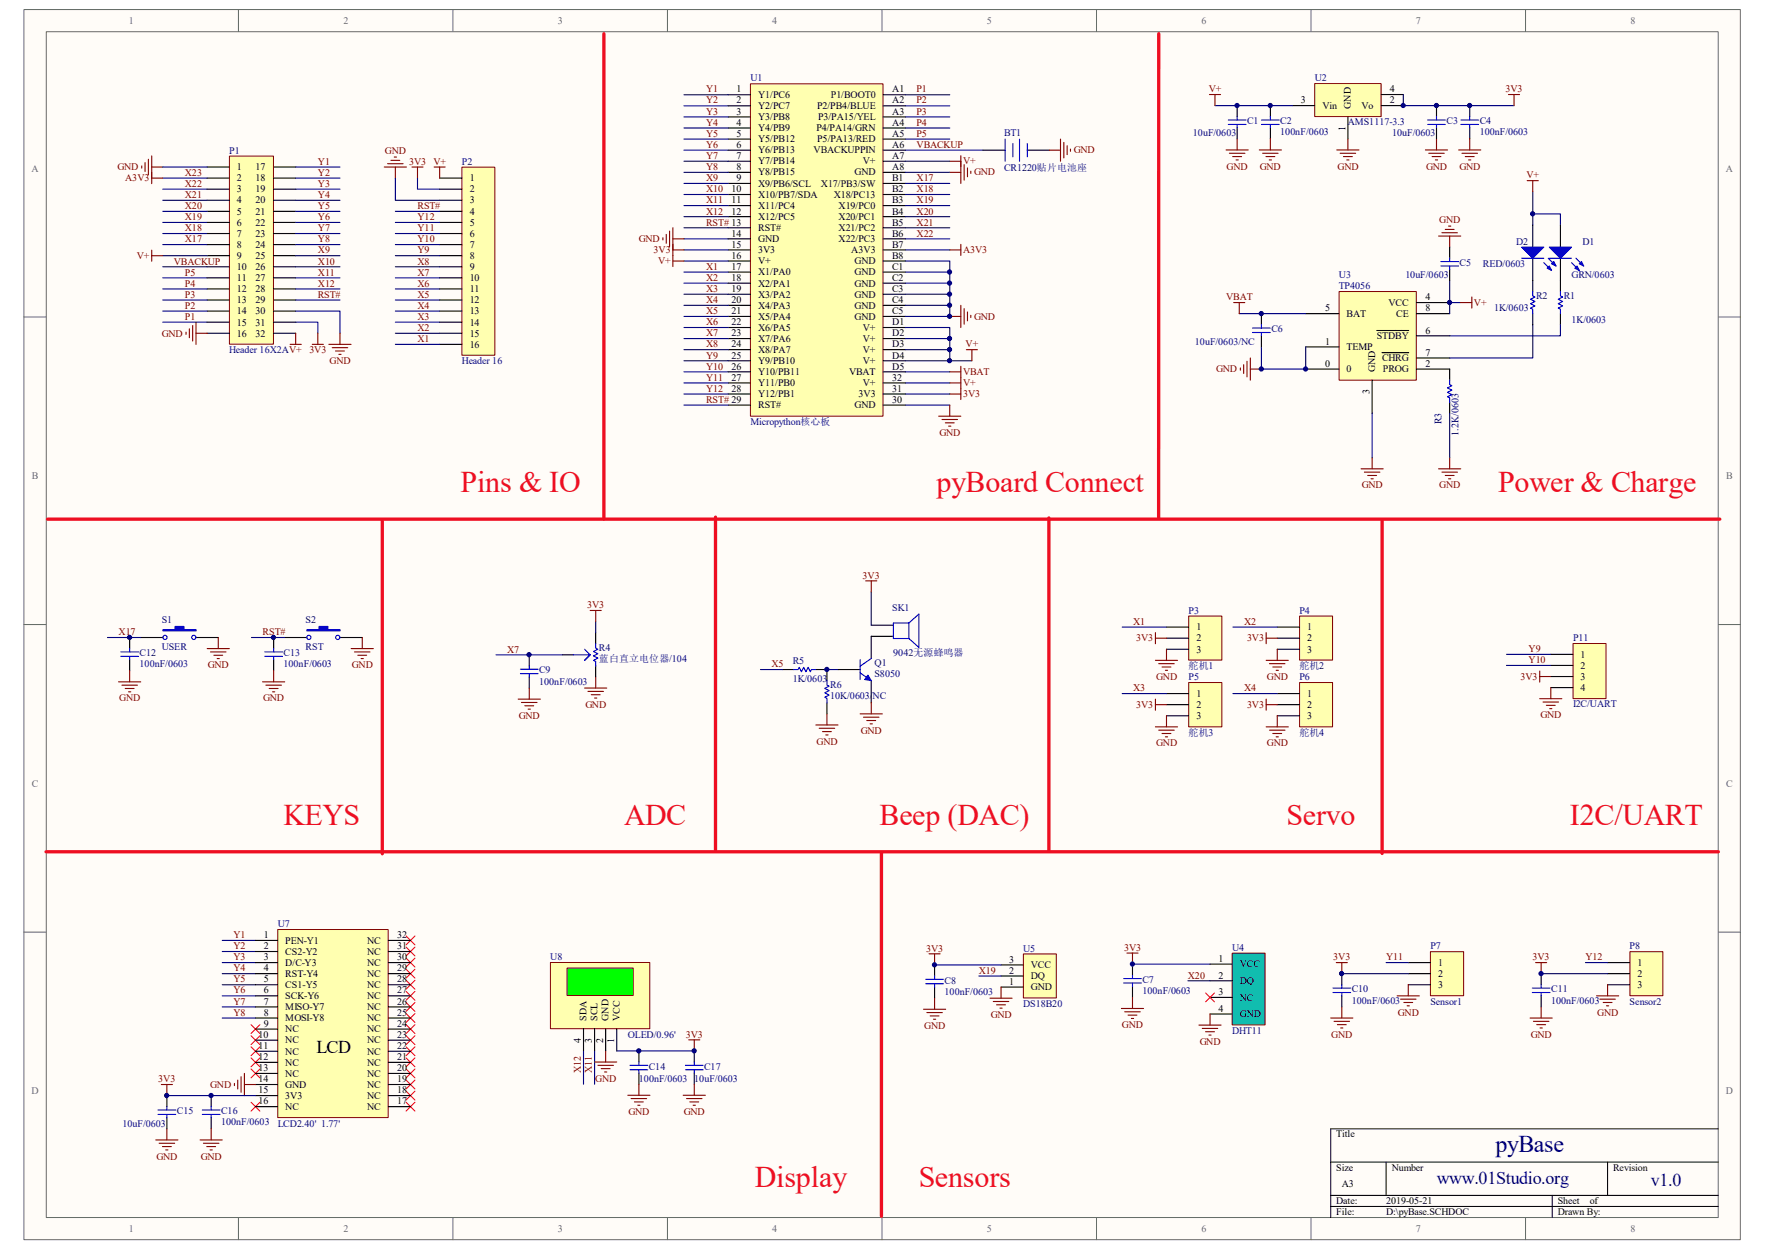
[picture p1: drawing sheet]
<svg xmlns="http://www.w3.org/2000/svg" width="297mm" height="210mm" viewBox="0 0 297 210" stroke-linecap="round" stroke-linejoin="round" font-family="sans-serif">
<path d="M4.1 1.7h288.8v206.7h-288.8z" fill="#fffcf8"/>
<path d="M4 1.6h288.9v206.8h-288.9z" fill="none" stroke="#696969" stroke-width=".17"/>
<path d="M7.8 5.4h281.3v199.3h-281.3z" fill="#fffcf8"/>
<g fill="none" stroke="#696969" stroke-width=".17">
<path d="M7.8 5.3h281.3v199.4h-281.3zM40.1 1.6v3.7M76.2 1.6v3.7M112.3 1.6v3.7M148.4 1.6v3.7M184.5 1.6v3.7M220.6 1.6v3.7M256.7 1.6v3.7M4 53.3h3.7M289.2 53.3h3.7M4 105h3.7M289.2 105h3.7"/>
<path d="M4 156.7h3.7M289.2 156.7h3.7M40.1 204.7v3.7M76.2 204.7v3.7M112.3 204.7v3.7M148.4 204.7v3.7M184.5 204.7v3.7M220.6 204.7v3.7M256.7 204.7v3.7"/>
</g>
<path d="M223.9 195.4h65.3M233.3 195.4v5.6M270.5 195.4v5.6M289.2 189.8h-65.3v14.9M223.9 201h65.3M223.9 202.9h65.3M261.2 201v3.7" fill="none" stroke="#000" stroke-width=".17"/>
<path d="M126.3 14.1h22.3v55.9h-22.3z" fill="#ffffb0"/>
<path d="M126.3 14.1h22.3v55.9h-22.3z" fill="none" stroke="#800000" stroke-width=".17"/>
<g fill="none" stroke="#000" stroke-width=".19">
<path d="M122.5 15.9h3.8M122.5 17.8h3.8M122.5 19.7h3.8M148.6 15.9h3.8M148.6 17.8h3.8M148.6 19.7h3.8M122.5 21.5h3.8M122.5 23.4h3.8M122.5 25.3h3.8M122.5 27.1h3.8M122.5 29h3.8M122.5 30.8h3.8"/>
<path d="M122.5 32.7h3.8M122.5 34.6h3.8M122.5 36.4h3.8M122.5 38.3h3.8M148.6 21.5h3.8M148.6 23.4h3.8M148.6 25.3h3.8M148.6 27.1h3.8M148.6 29h3.8M148.6 30.8h3.8M148.6 32.7h3.8M148.6 34.6h3.8"/>
<path d="M148.6 36.4h3.8M148.6 38.3h3.8M122.5 40.2h3.8M122.5 42h3.8M122.5 43.9h3.8M122.5 45.8h3.8M122.5 47.6h3.8M122.5 49.5h3.8M122.5 51.3h3.8M122.5 53.2h3.8M122.5 55.1h3.8M122.5 56.9h3.8"/>
<path d="M122.5 58.8h3.8M148.6 40.2h3.8M148.6 42h3.8M148.6 43.9h3.8M148.6 45.8h3.8M148.6 47.6h3.8M148.6 49.5h3.8M148.6 51.3h3.8M148.6 53.2h3.8M148.6 55.1h3.8M148.6 56.9h3.8M148.6 58.8h3.8"/>
<path d="M122.5 60.7h3.8M122.5 62.5h3.8M122.5 64.4h3.8M122.5 66.3h3.8M122.5 68.1h3.8M148.6 60.7h3.8M148.6 62.5h3.8M148.6 64.4h3.8M148.6 66.3h3.8M148.6 68.1h3.8"/>
</g>
<path d="M38.7 26.3h7.3v31.6h-7.3z" fill="#ffffb0"/>
<path d="M38.6 26.2h7.4v31.7h-7.4z" fill="none" stroke="#800000" stroke-width=".17"/>
<g fill="none" stroke="#000" stroke-width=".19">
<path d="M34.8 28.1h3.8M34.8 29.9h3.8M34.8 31.8h3.8M34.8 33.7h3.8M34.8 35.5h3.8M34.8 37.4h3.8M34.8 39.3h3.8M46 28.1h3.8M46 29.9h3.8M46 31.8h3.8M46 33.7h3.8M46 35.5h3.8"/>
<path d="M46 37.4h3.8M46 39.3h3.8M34.8 41.1h3.8M34.8 43h3.8M34.8 44.9h3.8M34.8 46.7h3.8M34.8 48.6h3.8M34.8 50.4h3.8M34.8 52.3h3.8M34.8 54.2h3.8M34.8 56h3.8M46 41.1h3.8"/>
<path d="M46 43h3.8M46 44.9h3.8M46 46.7h3.8M46 48.6h3.8M46 50.4h3.8M46 52.3h3.8M46 54.2h3.8M46 56h3.8"/>
</g>
<path d="M77.8 28.2h5.5v31.5h-5.5z" fill="#ffffb0"/>
<path d="M77.7 28.1h5.6v31.6h-5.6z" fill="none" stroke="#800000" stroke-width=".17"/>
<g fill="none" stroke="#000" stroke-width=".19">
<path d="M74 29.9h3.7M74 31.8h3.7M74 33.7h3.7M74 35.5h3.7M74 37.4h3.7M74 39.3h3.7M74 41.1h3.7M74 43h3.7M74 44.9h3.7M74 46.7h3.7M74 48.6h3.7M74 50.4h3.7"/>
<path d="M74 52.3h3.7M74 54.2h3.7M74 56h3.7M74 57.9h3.7M262.6 47.1v1.9M262.6 52.7v1.9M243.9 62.1v1.8M243.9 67.6v1.9"/>
</g>
<g fill="none" stroke="#000080" stroke-width=".19">
<path d="M115.1 15.9h7.4M115.1 17.8h7.4M115.1 19.7h7.4M152.4 15.9h7.4M152.4 17.8h7.4M152.4 19.7h7.4M27.4 39.3h7.4M27.4 37.4h7.4M27.4 35.5h7.4M27.4 28.1h7.4M27.4 29.9h7.4M27.4 31.8h7.4"/>
<path d="M27.4 33.7h7.4M49.8 39.3h7.4M49.8 37.4h7.4M49.8 35.5h7.4M49.8 28.1h7.4M49.8 29.9h7.4M49.8 31.8h7.4M49.8 33.7h7.4M66.5 29.9v3.8h7.5M66.5 39.3h7.5M66.5 37.4h7.5M66.5 35.5h7.5"/>
<path d="M70.3 29.9v1.9h3.7M115.1 21.5h7.4M115.1 23.4h7.4M115.1 25.3h7.4M115.1 27.1h7.4M115.1 29h7.4M115.1 30.8h7.4M115.1 32.7h7.4M115.1 34.6h7.4M115.1 36.4h7.4M115.1 38.3h7.4M152.4 21.5h7.4"/>
<path d="M152.4 23.4h7.4M152.4 27.1h7.4M152.4 29h7.4M152.4 30.8h7.4M152.4 32.7h7.4M152.4 34.6h7.4M152.4 36.4h7.4M152.4 38.3h7.4M27.4 54.2h7.4M27.4 52.3h7.4M27.4 50.4h7.4M27.4 48.6h7.4"/>
<path d="M27.4 46.7h7.4M27.4 43h7.4M27.4 41.1h7.4M27.4 44.9h7.4M49.8 52.3h7.4v3.7M49.8 54.2h3.7v1.8M49.8 50.4h7.4M49.8 48.6h7.4M49.8 46.7h7.4M49.8 43h7.4M49.8 41.1h7.4M49.8 44.9h7.4"/>
<path d="M66.5 57.9h7.5M66.5 56h7.5M66.5 54.2h7.5M66.5 52.3h7.5M66.5 50.4h7.5M66.5 48.6h7.5M66.5 46.7h7.5M66.5 43h7.5M66.5 41.1h7.5M66.5 44.9h7.5M115.1 40.2h7.4M115.1 42h7.4"/>
<path d="M115.1 43.9h7.4M115.1 45.8h7.4M115.1 47.6h7.4M115.1 49.5h7.4M115.1 51.3h7.4M115.1 53.2h7.4M115.1 55.1h7.4M115.1 56.9h7.4M115.1 58.8h7.4M152.4 43.9h7.4v9.3h-7.4M152.4 55.1h7.4v5.6h-7.4M152.4 40.2h7.4"/>
<path d="M152.4 42h7.4M152.4 45.8h7.4M152.4 47.6h7.4M152.4 49.5h7.4M152.4 51.3h7.4M152.4 56.9h7.4M152.4 58.8h7.4M115.1 60.7h7.4M115.1 62.5h7.4M115.1 64.4h7.4M115.1 66.3h7.4M115.1 68.1h7.4"/>
<path d="M152.4 62.5h7.4M152.4 64.4h7.4M152.4 66.3h7.4M152.4 68.1h7.4M159.8 60.7h3.7"/>
</g>
<g fill="none" stroke="#800000" stroke-width=".19">
<path d="M23.9 27.9v.4M24.4 27.3v1.5M25 26.8v2.6M25.5 28.1h1.9M25.5 26.2v4.7M25.5 29.9h1.9M64.7 28.1h3.7M65.2 27.5h2.6M65.8 27h1.5M66.3 26.4h.4M66.5 28.1v1.8M69.3 28.1h1.9"/>
<path d="M70.3 28.1v1.8M73.1 28.1h1.8M74 28.1v1.8M111.6 40v.3M112.1 39.4v1.5M112.7 38.9v2.6M113.2 38.3v6.5M159.8 27.1h1.9M159.8 29h1.9M161.7 26.2v4.6M162.2 27.7v2.6M162.8 28.2v1.5"/>
<path d="M163.4 28.8v.4M25.5 42.1v1.8M25.5 43h1.9M31.3 55.9v.3M31.9 55.3v1.5M32.4 54.7v2.6M33 54.2v3.7M33 56h1.8M48.8 57.9h1.9M49.8 56v1.9M52.6 57.9h1.8M53.5 56v1.9"/>
<path d="M55.3 57.9h3.8M55.9 58.5h2.6M56.5 59h1.5M57 59.6h.4M57.2 56v1.9M113.2 40.2h1.9M113.2 42h1.9M113.2 43.9h1.9M159.8 42h1.9M159.8 53.2h1.9M161.7 41.1v1.9M161.7 51.3v3.8"/>
<path d="M162.2 51.9v2.6M162.6 58.8h1.9M162.8 52.5v1.5M163.4 53v.4M163.5 58.8v1.9M158 70h3.7M158.5 70.5h2.6M159.1 71.1h1.5M159.6 71.7h.4M159.8 62.5h1.9M159.8 64.4h1.9M159.8 66.3h1.9"/>
<path d="M159.8 68.1v1.9M161.7 61.6v5.6"/>
</g>
<path d="M262.6 49v.8l.4 .1-.8 .4 .8 .4-.8 .4 .8 .3-.8 .4 .4 .2v.7M243.9 63.9v.8l.4 .2-.7 .3 .7 .4-.7 .4 .7 .3-.7 .4 .3 .2v.7" fill="none" stroke="#00f" stroke-width=".19"/>
<path d="M225.4 49.1h12.9v14.8h-12.9z" fill="#ffffb0"/>
<path d="M225.3 49h13v14.9h-13z" fill="none" stroke="#800000" stroke-width=".17"/>
<g fill="none" stroke="#000" stroke-width=".19">
<path d="M219.7 52.7h5.6M219.7 58.3h5.6M231.7 55.6h5.4M232.6 59.3h4.5M238.4 50.9h5.5M238.4 52.7h5.5M238.4 56.5h5.5M257.9 47.1v1.9M257.9 52.7v1.9M219.7 62.1h5.6M230.9 63.9v5.6M238.4 60.2h5.5"/>
<path d="M238.4 62.1h5.5"/>
</g>
<path d="M257.9 36h4.7v1.8M257.9 32.2v5.6M208.5 52.7h11.2M212.3 58.3v3.8h7.4v-3.8M243.9 47.1v5.6M243.9 50.9h1.9M257.9 54.6v5.6h-14M262.6 54.6v1.9h-18.7M230.9 69.5v7.5M243.9 69.5v7.5" fill="none" stroke="#000080" stroke-width=".19"/>
<path d="M257.9 49v.8l.4 .1-.7 .4 .7 .4-.7 .4 .7 .3-.7 .4 .3 .2v.7" fill="none" stroke="#00f" stroke-width=".19"/>
<path d="M8 87.3h281.4" fill="none" stroke="#ee0e22" stroke-width=".56"/>
<path d="M172.3 160.4h5.5v7.4h-5.5z" fill="#ffffb0"/>
<path d="M172.2 160.4h5.6v7.4h-5.6z" fill="none" stroke="#800000" stroke-width=".17"/>
<path d="M168.5 166h3.7M168.5 164.1h3.7M168.5 162.3h3.7" fill="none" stroke="#000" stroke-width=".19"/>
<path d="M207.4 160.3h5.5v12h-5.5z" fill="#00bfbf"/>
<path d="M207.3 160.3h5.6v12h-5.6z" fill="none" stroke="#800000" stroke-width=".17"/>
<path d="M94.7 110.1h1.8M100.2 106.4v1.8M100.2 112v1.8M146.6 105.1h3.7M146.6 107h3.7M203.6 162.1h3.7M203.6 164.9h3.7M203.6 167.7h3.7M203.6 170.5h3.7" fill="none" stroke="#000" stroke-width=".19"/>
<path d="M98.4 109.2l.9 .9-.9 .9 .9-.9h-2.8M100.2 108.2v.8l.4 .2-.7 .3 .7 .4-.7 .4 .7 .4-.7 .3 .3 .2v.8M152.9 104.8l1.7-1.5v5.6l-1.7-1.5M152.9 104.8v2.6M152.9 104.8h-2.6v2.6h2.6" fill="none" stroke="#00f" stroke-width=".19"/>
<path d="M200.1 103.6h5.5v7.4h-5.5z" fill="#ffffb0"/>
<path d="M200 103.6h5.6v7.4h-5.6z" fill="none" stroke="#800000" stroke-width=".17"/>
<path d="M196.3 105.4h3.7M196.3 107.3h3.7M196.3 109.2h3.7" fill="none" stroke="#000" stroke-width=".19"/>
<path d="M200.1 114.8h5.5v7.4h-5.5z" fill="#ffffb0"/>
<path d="M200 114.8h5.6v7.4h-5.6z" fill="none" stroke="#800000" stroke-width=".17"/>
<path d="M196.3 116.6h3.7M196.3 118.5h3.7M196.3 120.4h3.7" fill="none" stroke="#000" stroke-width=".19"/>
<path d="M218.7 103.6h5.5v7.4h-5.5z" fill="#ffffb0"/>
<path d="M218.7 103.6h5.5v7.4h-5.5z" fill="none" stroke="#800000" stroke-width=".17"/>
<path d="M214.9 105.4h3.8M214.9 107.3h3.8M214.9 109.2h3.8" fill="none" stroke="#000" stroke-width=".19"/>
<path d="M218.7 114.8h5.5v7.4h-5.5z" fill="#ffffb0"/>
<path d="M218.7 114.8h5.5v7.4h-5.5z" fill="none" stroke="#800000" stroke-width=".17"/>
<path d="M214.9 116.6h3.8M214.9 118.5h3.8M214.9 120.4h3.8" fill="none" stroke="#000" stroke-width=".19"/>
<path d="M264.8 108.2h5.5v9.3h-5.5z" fill="#ffffb0"/>
<path d="M264.7 108.2h5.6v9.3h-5.6z" fill="none" stroke="#800000" stroke-width=".17"/>
<path d="M23.7 107.2h3.7M33 107.2h3.7M261 110h3.7M261 111.9h3.7M261 113.8h3.7M261 115.6h3.7" fill="none" stroke="#000" stroke-width=".19"/>
<path d="M27.4 105.9h2.1v-.6h1.5v.6h2v.2h-5.6z" fill-rule="evenodd" fill="#00f" stroke="#00f" stroke-width=".19"/>
<g fill="none" stroke="#00f" stroke-width=".19">
<circle cx="27.8" cy="107.2" r=".35"/>
<circle cx="32.6" cy="107.2" r=".35"/>
</g>
<path d="M240.7 160.1h5.6v7.3h-5.6z" fill="#ffffb0"/>
<path d="M240.7 160h5.6v7.4h-5.6z" fill="none" stroke="#800000" stroke-width=".17"/>
<path d="M165.4 25.3h3.7M172.9 25.3h3.7M237 161.9h3.7M237 163.7h3.7M237 165.6h3.7" fill="none" stroke="#000" stroke-width=".19"/>
<path d="M169.1 23.4v3.7M170.4 24.1v2.3M171.6 23.4v3.7M172.9 24.1v2.3" fill="none" stroke="#00f" stroke-width=".19"/>
<path d="M92.7 161.9h16.6v11.1h-16.6z" fill="#ffffb0"/>
<path d="M92.6 161.8h16.7v11.2h-16.7z" fill="none" stroke="#800000" stroke-width=".17"/>
<path d="M98.2 173v3.7M100.1 173v3.7M101.9 173v3.7M103.8 173v3.7" fill="none" stroke="#000" stroke-width=".19"/>
<path d="M95.5 162.8h11.1v4.6h-11.1z" fill="#0f0"/>
<path d="M95.4 162.8h11.2v4.6h-11.2z" fill="none" stroke="#800000" stroke-width=".17"/>
<path d="M47.9 107.2h3.7M57.2 107.2h3.8M131.7 112.6h1.9M137.3 112.6h1.9v1.8M139.2 118.2v1.8M141 112.6h3.7M146.6 107v3.7M146.6 114.4v3.8" fill="none" stroke="#000" stroke-width=".19"/>
<path d="M51.6 105.9h2.1v-.6h1.5v.6h2v.2h-5.6z" fill-rule="evenodd" fill="#00f" stroke="#00f" stroke-width=".19"/>
<g fill="none" stroke="#00f" stroke-width=".19">
<path d="M133.6 112.6h.7l.2-.4 .4 .8 .3-.8 .4 .8 .4-.8 .4 .8 .1-.4h.8M139.2 114.4v.8l.3 .2-.7 .3 .7 .4-.7 .4 .7 .4-.7 .3 .4 .2v.8M144.7 113.1l1.9 1.3M144.7 110.9v3.4M146.6 110.7l-1.9 1.3"/>
<circle cx="52" cy="107.2" r=".35"/>
<circle cx="56.8" cy="107.2" r=".35"/>
</g>
<path d="M146 113.5l.6 .9-1.1-.1z" fill="#00f" stroke="#00f" stroke-width=".17"/>
<path d="M146.6 99.5v5.6M139.2 112.6h1.8" fill="none" stroke="#000080" stroke-width=".19"/>
<path d="M146.6 118.2v1.8M137.3 121.9h3.7M137.9 122.5h2.6M138.4 123h1.5M139 123.6h.3M139.2 120v1.9M144.7 120h3.8M145.3 120.6h2.6M145.9 121.2h1.5M146.4 121.7h.4" fill="none" stroke="#800000" stroke-width=".19"/>
<path d="M274.3 160.1h5.5v7.3h-5.5z" fill="#ffffb0"/>
<path d="M274.3 160h5.5v7.4h-5.5z" fill="none" stroke="#800000" stroke-width=".17"/>
<path d="M270.5 161.9h3.8M270.5 163.7h3.8M270.5 165.6h3.8" fill="none" stroke="#000" stroke-width=".19"/>
<g fill="none" stroke="#000080" stroke-width=".19">
<path d="M18.1 107.2h5.6M42.3 107.2h5.6M83.5 110.1h11.2M100.2 104.5v1.9M37.4 158.1h5.6M37.4 160h5.6M37.4 161.9h5.6M37.4 163.7h5.6M37.4 165.6h5.6M37.4 167.4h5.6M37.4 169.3h5.6M37.4 171.2h5.6"/>
<path d="M98.2 176.7v5.6M100.1 176.7v5.6"/>
</g>
<g fill="none" stroke="#f00" stroke-width=".17">
<path d="M68.3 157.4l1.5 1.5M68.3 159.3l1.5 1.4M69.8 159.3l-1.5 1.4M69.8 157.4l-1.5 1.5M42.2 172.3l1.5 1.5M42.2 174.2l1.5 1.4M42.2 176l1.5 1.5M42.2 177.9l1.5 1.5M42.2 179.7l1.5 1.5M43.7 172.3l-1.5 1.5M43.7 174.2l-1.5 1.4M43.7 176l-1.5 1.5"/>
<path d="M43.7 177.9l-1.5 1.5M43.7 179.7l-1.5 1.5M68.3 172.3l1.5 1.5M68.3 174.2l1.5 1.4M68.3 176l1.5 1.5M68.3 177.9l1.5 1.5M68.3 179.7l1.5 1.5M68.3 161.1l1.5 1.5M68.3 163l1.5 1.5M68.3 164.8l1.5 1.5M68.3 166.7l1.5 1.5M68.3 168.6l1.5 1.5"/>
<path d="M68.3 170.4l1.5 1.5M69.8 172.3l-1.5 1.5M69.8 174.2l-1.5 1.4M69.8 176l-1.5 1.5M69.8 177.9l-1.5 1.5M69.8 179.7l-1.5 1.5M69.8 161.1l-1.5 1.5M69.8 163l-1.5 1.5M69.8 164.8l-1.5 1.5M69.8 166.7l-1.5 1.5M69.8 168.6l-1.5 1.5M69.8 170.4l-1.5 1.5"/>
<path d="M42.2 185.3l1.5 1.5M43.7 185.3l-1.5 1.5M68.3 181.6l1.5 1.5M68.3 183.5l1.5 1.5M68.3 185.3l1.5 1.5M69.8 181.6l-1.5 1.5M69.8 183.5l-1.5 1.5M69.8 185.3l-1.5 1.5"/>
</g>
<g fill="none" stroke="#800000" stroke-width=".19">
<path d="M34.9 109.1h3.7M35.4 109.6h2.6M36 110.2h1.5M36.5 110.7h.4M36.7 107.2v1.9M59.1 109.1h3.7M59.7 109.6h2.6M60.2 110.2h1.5M60.8 110.7h.3M61 107.2v1.9M98.4 115.7h3.7M98.9 116.3h2.6"/>
<path d="M99.3 102.7h1.9M99.5 116.8h1.5M100.1 117.4h.3M100.2 102.7v1.8M100.2 113.8v1.9"/>
</g>
<path d="M46.8 156.3h18.5v31.6h-18.5z" fill="#ffffb0"/>
<path d="M46.7 156.3h18.6v31.6h-18.6z" fill="none" stroke="#800000" stroke-width=".17"/>
<g fill="none" stroke="#000" stroke-width=".19">
<path d="M43 158.1h3.7M43 160h3.7M65.4 158.1h3.7M65.4 160h3.7M43 161.9h3.7M43 163.7h3.7M43 165.6h3.7M43 167.4h3.7M43 169.3h3.7M43 171.2h3.7M43 173h3.7M43 174.9h3.7"/>
<path d="M43 176.8h3.7M43 178.6h3.7M65.4 161.9h3.7M65.4 163.7h3.7M65.4 165.6h3.7M65.4 167.4h3.7M65.4 169.3h3.7M65.4 171.2h3.7M65.4 173h3.7M65.4 174.9h3.7M65.4 176.8h3.7M65.4 178.6h3.7"/>
<path d="M43 180.5h3.7M43 182.4h3.7M43 184.2h3.7M43 186.1h3.7M65.4 180.5h3.7M65.4 182.4h3.7M65.4 184.2h3.7M65.4 186.1h3.7"/>
</g>
<g fill="none" stroke="#800000" stroke-width=".19">
<path d="M176.6 25.3h1.9M178.5 23.4v3.7M179 23.9v2.7M179.6 24.5v1.5M180.1 25.1v.3M242.1 39.7h3.7M242.6 39.1h2.7M243.2 38.6h1.5M243.8 38h.3M243.9 39.7v1.9M257 30.4h1.9M257.9 30.4v1.8"/>
<path d="M207.6 50.9h1.9M208.5 50.9v1.8M245.8 50.9h1.9M247.7 49.9v1.9M208.7 61.9v.3M209.3 61.3v1.5M209.8 60.8v2.6M210.4 60.2v3.7M210.4 62.1h1.9M229 78.8h3.8M229.6 79.4h2.6M230.2 79.9h1.4"/>
<path d="M230.9 77v1.8M242.1 78.8h3.7M242.6 79.4h2.7M243.2 79.9h1.5M243.9 77v1.8M145.7 97.7h1.8M146.6 97.7v1.8M230.7 80.5h.4M243.8 80.5h.3M194.4 106.4v1.8M194.4 117.6v1.8M194.4 107.3h1.9"/>
<path d="M194.4 118.5h1.9M194.4 111h3.8M195 111.6h2.6M195.5 112.2h1.5M196.1 112.7h.4M196.3 109.2v1.8M213.1 107.3h1.8M213.1 106.4v1.8M213.1 117.6v1.8M213.1 118.5h1.8M213.1 111h3.7M213.6 111.6h2.6"/>
<path d="M214.2 112.2h1.5M214.7 112.7h.4M214.9 109.2v1.8M259.1 117.5h3.7M259.1 112.8v1.9M259.1 113.8h1.9M259.7 118h2.6M260.2 118.6h1.5M260.8 119.2h.3M261 115.6v1.9M194.4 122.2h3.8M195 122.8h2.6"/>
<path d="M195.5 123.3h1.5M196.1 123.9h.4M196.3 120.4v1.8M213.1 122.2h3.7M213.6 122.8h2.6M214.2 123.3h1.5M214.7 123.9h.4M214.9 120.4v1.8M100.1 178.6h3.7M100.6 179.1h2.6M101.2 179.7h1.5M101.9 176.7v1.9"/>
<path d="M115.9 174.8h1.9M116.8 174.8v1.9M156.3 160.4h1.9M157.3 160.4v1.9M166.6 167.8h3.7M167.1 168.4h2.7M167.7 169h1.5M168.3 169.5h.3M168.5 166v1.8M189.6 160.3h1.9M190.6 160.3v1.8M201.8 172.4h3.7"/>
<path d="M202.3 172.9h2.6M202.9 173.5h1.5M203.4 174h.4M203.6 170.5v1.9M224.9 161.9h1.8M225.8 161.9v1.8M235.1 167.4h3.7M235.7 168h2.6M236.2 168.6h1.5M236.8 169.1h.4M237 165.6v1.8M258.4 161.9h1.9"/>
<path d="M259.3 161.9v1.8M268.7 167.4h3.7M269.2 168h2.6M269.8 168.6h1.5M270.3 169.1h.4M270.5 165.6v1.8M27.1 182.4h1.9M28.1 182.4v1.8M39.4 182.2v.3M40 181.6v1.5M40.6 181.1v2.6M41.1 182.4h1.9"/>
<path d="M41.1 180.5v3.7M101.7 180.3h.4"/>
</g>
<path d="M152.4 25.3h13M128 112.6h3.7M188.8 105.4h7.5M188.8 116.6h7.5M207.5 105.4h7.4M207.5 116.6h7.4M253.5 111.9h7.5M253.5 110h7.5M164.7 164.1h3.8M199.9 164.9h3.7M233.3 161.9h3.7M266.8 161.9h3.7" fill="none" stroke="#000080" stroke-width=".19"/>
<path d="M202.9 167l1.5 1.5M204.4 167l-1.5 1.5" fill="none" stroke="#f00" stroke-width=".17"/>
<path d="M7.7 143.2h281.5" fill="none" stroke="#ee0e22" stroke-width=".56"/>
<path d="M221.3 14.1h11.1v5.5h-11.1z" fill="#ffffb0"/>
<path d="M221.2 14.1h11.2v5.5h-11.2z" fill="none" stroke="#800000" stroke-width=".17"/>
<g fill="none" stroke="#000" stroke-width=".19">
<path d="M208.2 17.8v1.8M213.8 17.8v1.8M217.5 17.8h3.7M226.8 19.6v3.7M232.4 17.8h3.7M232.4 15.9h3.7M241.7 17.8v1.8M247.3 17.8v1.8M208.2 21.5v1.8M213.8 21.5v1.8M241.7 21.5v1.8M247.3 21.5v1.8"/>
<path d="M257.9 37.8v3.8M262.6 37.8v3.8M212.3 52.7v1.9M212.3 56.5v1.8M243.9 41.6v1.8M243.9 45.3v1.8M257.9 43.4v3.7M262.6 43.4v3.7M21.8 107.2v1.9M21.8 110.9v1.9M46 107.2v1.9M46 110.9v1.9"/>
<path d="M89.1 110.1v1.9M89.1 113.8v1.9M107.5 176.7v1.9M116.8 176.7v1.9M157.3 162.3v1.8M157.3 166v1.8M190.6 162.1v1.9M190.6 165.8v1.9M225.8 163.7v1.9M225.8 167.4v1.9M259.3 163.7v1.9M259.3 167.4v1.9"/>
<path d="M28.1 184.2v1.9M28.1 187.9v1.9M35.5 184.2v1.9M35.5 187.9v1.9M107.5 180.4v1.9M116.8 180.4v1.9"/>
</g>
<g fill="none" stroke="#800000" stroke-width=".19">
<path d="M203.5 15.9h1.9M204.5 15.9v1.9M253.8 15.9h1.9M254.8 15.9v1.9M206.3 25.2h3.7M206.9 25.8h2.6M207.4 26.3h1.5M208 26.9h.4M208.2 23.3v1.9M211.9 25.2h3.7M212.5 25.8h2.6M213 26.3h1.5"/>
<path d="M213.6 26.9h.4M213.8 23.3v1.9M225 25.2h3.7M225.5 25.8h2.6M226.1 26.3h1.5M226.6 26.9h.4M226.8 23.3v1.9M239.9 25.2h3.7M240.4 25.8h2.6M241 26.3h1.5M241.5 26.9h.4M241.7 23.3v1.9"/>
<path d="M245.5 25.2h3.7M246 25.8h2.6M246.6 26.3h1.5M247.1 26.9h.4M247.3 23.3v1.9M20 114.7h3.7M20.5 115.2h2.6M21.1 115.8h1.5M21.6 116.3h.4M21.8 112.8v1.9M44.2 114.7h3.7M44.7 115.2h2.7"/>
<path d="M45.3 115.8h1.5M45.9 116.3h.3M46 112.8v1.9M87.2 117.6h3.7M87.8 118.1h2.6M88.3 118.7h1.5M88.9 119.2h.3M89.1 115.7v1.9M155.4 169.7h3.7M156 170.3h2.6M156.5 170.8h1.5M157.1 171.4h.4"/>
<path d="M157.3 167.8v1.9M188.7 169.6h3.7M189.3 170.1h2.6M189.8 170.7h1.5M190.4 171.3h.4M190.6 167.7v1.9M223.9 171.2h3.8M224.5 171.7h2.6M225.1 172.3h1.4M225.6 172.9h.4M225.8 169.3v1.9M257.5 171.2h3.7"/>
<path d="M258 171.7h2.6M258.6 172.3h1.5M259.2 172.9h.3M259.3 169.3v1.9M26.2 191.7h3.7M26.8 192.2h2.6M27.3 192.8h1.5M27.9 193.4h.4M28.1 189.8v1.9M33.7 191.7h3.7M34.2 192.2h2.6M34.8 192.8h1.5"/>
<path d="M35.4 193.4h.3M35.5 189.8v1.9M105.6 184.2h3.8M106.2 184.7h2.6M106.8 185.3h1.5M107.3 185.8h.4M107.5 182.3v1.9M115 184.2h3.7M115.5 184.7h2.6M116.1 185.3h1.5M116.6 185.8h.4M116.8 182.3v1.9"/>
</g>
<g fill="none" stroke="#00f" stroke-width=".19">
<path d="M208.2 19.6v.6M213.8 19.6v.6M241.7 19.6v.6M247.3 19.6v.6M206.7 20.9h3M206.7 20.2h3M208.2 20.9v.6M212.3 20.9h3M212.3 20.2h3M213.8 20.9v.6M240.2 20.9h3M240.2 20.2h3"/>
<path d="M241.7 20.9v.6M245.8 20.9h3M245.8 20.2h3M247.3 20.9v.6M210.8 55.9h3M210.8 55.2h3M212.3 54.6v.6M212.3 55.9v.6M242.5 44.7h2.9M242.5 44h2.9M243.9 43.4v.6M243.9 44.7v.6"/>
<path d="M256.1 43.4h3.7M259.8 44.2l1.3 1.3M260.5 43.4l1.3 1.3M260.7 43.4h3.7M264.4 44.2l1.4 1.3M265.2 43.4l1.3 1.3M20.3 109.6h3M20.3 110.4h3M21.8 109.1v.5M21.8 110.4v.5M44.6 109.6h2.9M44.6 110.4h2.9"/>
<path d="M46 109.1v.5M46 110.4v.5M87.6 112.5h3M87.6 113.3h3M89.1 112v.5M89.1 113.3v.5M106 179.1h3M106 179.9h3M107.5 178.6v.5M107.5 179.9v.5M115.3 179.1h3M115.3 179.9h3"/>
<path d="M116.8 178.6v.5M116.8 179.9v.5M155.8 164.7h3M155.8 165.4h3M157.3 164.1v.6M157.3 165.4v.6M189.1 164.5h3M189.1 165.3h3M190.6 164v.5M190.6 165.3v.5M224.3 166.1h3M224.3 166.9h3"/>
<path d="M225.8 165.6v.5M225.8 166.9v.5M257.9 166.1h2.9M257.9 166.9h2.9M259.3 165.6v.5M259.3 166.9v.5M26.6 186.6h3M26.6 187.4h3M28.1 186.1v.5M28.1 187.4v.5M34 186.6h3M34 187.4h3"/>
<path d="M35.5 186.1v.5M35.5 187.4v.5"/>
</g>
<path d="M204.5 17.8h13M236.1 15.9v1.9h18.7M103.8 176.7h13M157.3 162.3h11.2M190.6 162.1h13M225.8 163.7h11.2M259.3 163.7h11.2M28.1 184.2h14.9" fill="none" stroke="#000080" stroke-width=".19"/>
<g fill="#00f" stroke="#00f" stroke-width=".19">
<path d="M260.7 41.6h3.7l-1.8 1.8z"/>
<path d="M265 45.1l.4-.4 .4 .8z"/>
<path d="M265.8 44.4l.3-.4 .4 .7z"/>
<path d="M256.1 41.6h3.7l-1.9 1.8z"/>
<path d="M260.7 44.7l.4 .8-.8-.4z"/>
<path d="M261.5 44l.3 .7-.7-.3z"/>
</g>
<path d="M101.6 5.7v81.6M195 5.7v81.3M64.3 87.6v56M120.4 87v55.9M176.5 87.1v56M232.6 87.6v55.9M148.3 143.5v61" fill="none" stroke="#ee0e22" stroke-width=".56"/>
<g fill="#000080" stroke="#000080" stroke-width=".17">
<circle cx="21.8" cy="107.2" r=".35"/>
<circle cx="28" cy="184.2" r=".35"/>
<circle cx="35.5" cy="184.2" r=".35"/>
<circle cx="46" cy="107.2" r=".35"/>
<circle cx="89" cy="110.1" r=".35"/>
<circle cx="107.5" cy="176.7" r=".35"/>
<circle cx="116.8" cy="176.7" r=".35"/>
<circle cx="139.1" cy="112.6" r=".35"/>
<circle cx="157.2" cy="162.2" r=".35"/>
<circle cx="159.8" cy="60.6" r=".35"/>
<circle cx="159.8" cy="58.8" r=".35"/>
<circle cx="159.8" cy="56.9" r=".35"/>
<circle cx="159.8" cy="53.2" r=".35"/>
<circle cx="159.8" cy="51.3" r=".35"/>
<circle cx="159.8" cy="49.5" r=".35"/>
<circle cx="159.8" cy="47.6" r=".35"/>
<circle cx="159.8" cy="45.7" r=".35"/>
<circle cx="190.6" cy="162.1" r=".35"/>
<circle cx="208.2" cy="17.7" r=".35"/>
<circle cx="212.2" cy="62" r=".35"/>
<circle cx="212.2" cy="52.7" r=".35"/>
<circle cx="213.8" cy="17.7" r=".35"/>
<circle cx="219.7" cy="62" r=".35"/>
<circle cx="225.8" cy="163.7" r=".35"/>
<circle cx="236.1" cy="17.7" r=".35"/>
<circle cx="241.7" cy="17.7" r=".35"/>
<circle cx="243.9" cy="50.9" r=".35"/>
<circle cx="247.3" cy="17.7" r=".35"/>
<circle cx="257.9" cy="35.9" r=".35"/>
<circle cx="259.3" cy="163.7" r=".35"/>
</g>
<g font-size="5" fill="#ee0e22">
<text x="77.5" y="82.8">Pins &amp; IO</text>
<text x="157.6" y="82.8">pyBoard Connect</text>
<text x="252.1" y="82.8">Power &amp; Charge</text>
<text x="47.7" y="138.8">KEYS</text>
<text x="105" y="138.8">ADC</text>
<text x="148" y="138.8">Beep (DAC)</text>
<text x="216.5" y="138.8">Servo</text>
<text x="264.2" y="138.8">I2C/UART</text>
<text x="127" y="199.6">Display</text>
<text x="154.6" y="199.6">Sensors</text>
</g>
<text font-size="4" fill="#000080" x="251.7" y="193.8">pyBase</text>
<text font-size="3" x="53.3" y="177">LCD</text>
<g font-size="3" fill="#000080">
<text x="241.8" y="199.1">www.01Studio.org</text>
<text x="277.8" y="199.4">v1.0</text>
</g>
<g font-size="1.7" fill="#696969">
<text x="21.7" y="4">1</text>
<text x="57.8" y="4">2</text>
<text x="93.9" y="4">3</text>
<text x="130" y="4">4</text>
<text x="166.1" y="4">5</text>
<text x="202.2" y="4">6</text>
<text x="238.3" y="4">7</text>
<text x="274.4" y="4">8</text>
<text x="5.3" y="28.9">A</text>
<text x="290.4" y="28.9">A</text>
<text x="5.3" y="80.6">B</text>
<text x="290.5" y="80.6">B</text>
<text x="5.3" y="132.3">C</text>
<text x="290.5" y="132.3">C</text>
<text x="5.3" y="184">D</text>
<text x="290.4" y="184">D</text>
<text x="21.7" y="207.1">1</text>
<text x="57.8" y="207.1">2</text>
<text x="93.9" y="207.1">3</text>
<text x="130" y="207.1">4</text>
<text x="166.1" y="207.1">5</text>
<text x="202.2" y="207.1">6</text>
<text x="238.3" y="207.1">7</text>
<text x="274.4" y="207.1">8</text>
</g>
<g font-size="1.7" fill="#800000">
<text x="118.8" y="15.5">Y1</text>
<text x="118.8" y="17.4">Y2</text>
<text x="154.2" y="15.5">P1</text>
<text x="154.2" y="17.4">P2</text>
<text x="203.4" y="15.5">V+</text>
<text x="253.3" y="15.5">3V3</text>
<text x="118.8" y="19.3">Y3</text>
<text x="118.8" y="21.1">Y4</text>
<text x="118.8" y="23">Y5</text>
<text x="154.2" y="19.3">P3</text>
<text x="154.2" y="21.1">P4</text>
<text x="154.2" y="23">P5</text>
<text x="19.8" y="28.6">GND</text>
<text x="31.1" y="29.5">X23</text>
<text x="53.5" y="27.7">Y1</text>
<text x="53.5" y="29.5">Y2</text>
<text x="64.8" y="25.8">GND</text>
<text x="68.8" y="27.7">3V3</text>
<text x="72.9" y="27.7">V+</text>
<text x="118.8" y="24.8">Y6</text>
<text x="118.8" y="26.7">Y7</text>
<text x="118.8" y="28.6">Y8</text>
<text x="154.2" y="24.8">VBACKUP</text>
<text x="162.1" y="27.6">V+</text>
<text x="163.9" y="29.5">GND</text>
<text x="180.7" y="25.8">GND</text>
<text x="206.4" y="28.5">GND</text>
<text x="212" y="28.5">GND</text>
<text x="225.1" y="28.5">GND</text>
<text x="240" y="28.5">GND</text>
<text x="245.6" y="28.5">GND</text>
<text x="256.9" y="30">V+</text>
<text x="21.1" y="30.5">A3V3</text>
<text x="31.1" y="35.1">X20</text>
<text x="31.1" y="33.3">X21</text>
<text x="31.1" y="31.4">X22</text>
<text x="53.5" y="31.4">Y3</text>
<text x="53.5" y="33.3">Y4</text>
<text x="53.5" y="35.1">Y5</text>
<text x="70.3" y="35.1">RST#</text>
<text x="118.8" y="30.4">X9</text>
<text x="118.8" y="32.3">X10</text>
<text x="118.8" y="34.2">X11</text>
<text x="154.2" y="30.4">X17</text>
<text x="154.2" y="32.3">X18</text>
<text x="154.2" y="34.2">X19</text>
<text x="31.1" y="40.7">X17</text>
<text x="31.1" y="38.9">X18</text>
<text x="31.1" y="37">X19</text>
<text x="53.5" y="37">Y6</text>
<text x="53.5" y="38.9">Y7</text>
<text x="53.5" y="40.7">Y8</text>
<text x="70.3" y="40.7">Y10</text>
<text x="70.3" y="38.9">Y11</text>
<text x="70.3" y="37">Y12</text>
<text x="107.5" y="40.7">GND</text>
<text x="118.8" y="36.1">X12</text>
<text x="118.8" y="37.9">RST# 13</text>
<text x="154.2" y="36.1">X20</text>
<text x="154.2" y="37.9">X21</text>
<text x="154.2" y="39.8">X22</text>
<text x="242.2" y="37.5">GND</text>
<text x="23" y="43.6">V+</text>
<text x="29.3" y="44.5">VBACKUP</text>
<text x="31.1" y="46.4">P5</text>
<text x="53.5" y="42.6">X9</text>
<text x="53.5" y="44.5">X10</text>
<text x="53.5" y="46.4">X11</text>
<text x="70.3" y="42.6">Y9</text>
<text x="70.3" y="46.4">X7</text>
<text x="70.3" y="44.5">X8</text>
<text x="110" y="42.6">3V3</text>
<text x="110.7" y="44.4">V+</text>
<text x="118.8" y="45.4">X1</text>
<text x="118.8" y="47.2">X2</text>
<text x="162.1" y="42.6">A3V3</text>
<text x="31.1" y="53.8">P1</text>
<text x="31.1" y="51.9">P2</text>
<text x="31.1" y="50.1">P3</text>
<text x="31.1" y="48.2">P4</text>
<text x="53.5" y="48.2">X12</text>
<text x="53.5" y="50.1">RST#</text>
<text x="70.3" y="53.8">X3</text>
<text x="70.3" y="51.9">X4</text>
<text x="70.3" y="50.1">X5</text>
<text x="70.3" y="48.2">X6</text>
<text x="118.8" y="49.1">X3</text>
<text x="118.8" y="51">X4</text>
<text x="118.8" y="52.8">X5</text>
<text x="163.9" y="53.8">GND</text>
<text x="206.3" y="50.5">VBAT</text>
<text x="248" y="51.4">V+</text>
<text x="27.2" y="56.6">GND</text>
<text x="52.1" y="59.4">3V3</text>
<text x="70.3" y="57.5">X1</text>
<text x="70.3" y="55.7">X2</text>
<text x="118.8" y="54.7">X6</text>
<text x="118.8" y="56.6">X7</text>
<text x="118.8" y="58.4">X8</text>
<text x="162.5" y="58.4">V+</text>
<text x="55.5" y="61.2">GND</text>
<text x="118.8" y="60.3">Y9</text>
<text x="118.8" y="62.1">Y10</text>
<text x="118.8" y="64">Y11</text>
<text x="118.8" y="65.9">Y12</text>
<text x="162.1" y="63.1">VBAT</text>
<text x="162.1" y="64.9">V+</text>
<text x="204.6" y="62.6">GND</text>
<text x="118.8" y="67.7">RST# 29</text>
<text x="162.1" y="66.8">3V3</text>
<text x="158.1" y="73.3">GND</text>
<text x="229.2" y="82.1">GND</text>
<text x="242.2" y="82.1">GND</text>
<text x="145.2" y="97.3">3V3</text>
<text x="19.9" y="106.8">X17</text>
<text x="44.2" y="106.8">RST#</text>
<text x="98.8" y="102.3">3V3</text>
<text x="190.7" y="105.1">X1</text>
<text x="191.2" y="107.9">3V3</text>
<text x="209.3" y="105.1">X2</text>
<text x="209.8" y="107.9">3V3</text>
<text x="35" y="112.4">GND</text>
<text x="59.2" y="112.4">GND</text>
<text x="85.3" y="109.7">X7</text>
<text x="129.8" y="112.2">X5</text>
<text x="257.2" y="109.6">Y9</text>
<text x="257.2" y="111.5">Y10</text>
<text x="20.1" y="117.9">GND</text>
<text x="44.3" y="117.9">GND</text>
<text x="98.5" y="119">GND</text>
<text x="190.7" y="116.2">X3</text>
<text x="191.2" y="119">3V3</text>
<text x="194.6" y="114.3">GND</text>
<text x="209.3" y="116.2">X4</text>
<text x="209.8" y="119">3V3</text>
<text x="213.2" y="114.3">GND</text>
<text x="255.9" y="114.3">3V3</text>
<text x="87.3" y="120.9">GND</text>
<text x="137.4" y="125.2">GND</text>
<text x="144.9" y="123.4">GND</text>
<text x="194.6" y="125.5">GND</text>
<text x="213.2" y="125.5">GND</text>
<text x="259.2" y="120.8">GND</text>
<text x="39.3" y="157.7">Y1</text>
<text x="39.3" y="159.6">Y2</text>
<text x="39.3" y="161.5">Y3</text>
<text x="155.8" y="160">3V3</text>
<text x="189.1" y="159.9">3V3</text>
<text x="224.4" y="161.5">3V3</text>
<text x="233.3" y="161.5">Y11</text>
<text x="257.9" y="161.5">3V3</text>
<text x="266.8" y="161.5">Y12</text>
<text x="39.3" y="163.3">Y4</text>
<text x="39.3" y="165.2">Y5</text>
<text x="39.3" y="167">Y6</text>
<text x="164.7" y="163.7">X19</text>
<text x="199.9" y="164.5">X20</text>
<text x="39.3" y="168.9">Y7</text>
<text x="39.3" y="170.8">Y8</text>
<text x="155.5" y="173">GND</text>
<text x="166.7" y="171.2">GND</text>
<text x="188.8" y="172.9">GND</text>
<text x="235.2" y="170.8">GND</text>
<text x="268.8" y="170.8">GND</text>
<text x="115.4" y="174.5">3V3</text>
<text x="201.9" y="175.7">GND</text>
<text x="224" y="174.5">GND</text>
<text x="257.6" y="174.5">GND</text>
<text x="26.6" y="182">3V3</text>
<text x="35.4" y="182.9">GND</text>
<text x="97.7" y="180.4" transform="rotate(-90 97.7 180.4)">X12</text>
<text x="99.6" y="180.4" transform="rotate(-90 99.6 180.4)">X11</text>
<text x="100.2" y="181.9">GND</text>
<text x="105.7" y="187.5">GND</text>
<text x="115.1" y="187.5">GND</text>
<text x="26.3" y="195">GND</text>
<text x="33.8" y="195">GND</text>
</g>
<g font-size="1.7">
<text x="124" y="15.5">1</text>
<text x="124" y="17.4">2</text>
<text x="127.6" y="16.5">Y1/PC6</text>
<text x="139.8" y="16.5">P1/BOOT0</text>
<text x="150.1" y="15.5">A1</text>
<text x="150.1" y="17.4">A2</text>
<text x="218.9" y="17.4">3</text>
<text x="233.9" y="17.4">2</text>
<text x="233.9" y="15.5">4</text>
<text x="124" y="19.3">3</text>
<text x="124" y="21.1">4</text>
<text x="124" y="23">5</text>
<text x="127.6" y="18.3">Y2/PC7</text>
<text x="127.6" y="20.2">Y3/PB8</text>
<text x="127.6" y="22.1">Y4/PB9</text>
<text x="127.6" y="23.9">Y5/PB12</text>
<text x="137.4" y="22.1">P4/PA14/GRN</text>
<text x="137.5" y="18.3">P2/PB4/BLUE</text>
<text x="137.5" y="23.9">P5/PA13/RED</text>
<text x="137.7" y="20.2">P3/PA15/YEL</text>
<text x="150.1" y="19.3">A3</text>
<text x="150.1" y="21.1">A4</text>
<text x="150.1" y="23">A5</text>
<text x="222.5" y="18.3">Vin</text>
<text x="226.4" y="22" transform="rotate(-90 226.4 22)">1</text>
<text x="227.3" y="18.3" transform="rotate(-90 227.3 18.3)">GND</text>
<text x="229.1" y="18.3">Vo</text>
<text x="39.9" y="28.6">1</text>
<text x="43" y="28.6">17</text>
<text x="124" y="24.8">6</text>
<text x="124" y="26.7">7</text>
<text x="124" y="28.6">8</text>
<text x="127.6" y="25.8">Y6/PB13</text>
<text x="127.6" y="27.6">Y7/PB14</text>
<text x="127.6" y="29.5">Y8/PB15</text>
<text x="136.9" y="25.8">VBACKUPPIN</text>
<text x="143.8" y="29.5">GND</text>
<text x="145.2" y="27.6">V+</text>
<text x="150.1" y="24.8">A6</text>
<text x="150.1" y="26.7">A7</text>
<text x="150.1" y="28.6">A8</text>
<text x="39.9" y="30.5">2</text>
<text x="39.9" y="32.3">3</text>
<text x="39.9" y="34.2">4</text>
<text x="43" y="30.5">18</text>
<text x="43" y="32.3">19</text>
<text x="43" y="34.2">20</text>
<text x="79" y="30.5">1</text>
<text x="79" y="32.3">2</text>
<text x="79" y="34.2">3</text>
<text x="123.1" y="32.3">10</text>
<text x="123.1" y="34.2">11</text>
<text x="124" y="30.4">9</text>
<text x="127.6" y="31.4">X9/PB6/SCL</text>
<text x="127.6" y="33.2">X10/PB7/SDA</text>
<text x="127.6" y="35.1">X11/PC4</text>
<text x="138.1" y="31.4">X17/PB3/SW</text>
<text x="140.3" y="33.2">X18/PC13</text>
<text x="141.1" y="35.1">X19/PC0</text>
<text x="150.1" y="30.4">B1</text>
<text x="150.1" y="32.3">B2</text>
<text x="150.1" y="34.2">B3</text>
<text x="39.9" y="36.1">5</text>
<text x="39.9" y="37.9">6</text>
<text x="39.9" y="39.8">7</text>
<text x="39.9" y="41.7">8</text>
<text x="43" y="36.1">21</text>
<text x="43" y="37.9">22</text>
<text x="43" y="39.8">23</text>
<text x="43" y="41.7">24</text>
<text x="79" y="36.1">4</text>
<text x="79" y="37.9">5</text>
<text x="79" y="39.8">6</text>
<text x="79" y="41.7">7</text>
<text x="123.1" y="36.1">12</text>
<text x="123.1" y="39.8">14</text>
<text x="123.1" y="41.7">15</text>
<text x="127.6" y="37">X12/PC5</text>
<text x="127.6" y="38.9">RST#</text>
<text x="127.6" y="40.7">GND</text>
<text x="141.1" y="37">X20/PC1</text>
<text x="141.1" y="38.9">X21/PC2</text>
<text x="141.1" y="40.7">X22/PC3</text>
<text x="150.1" y="36.1">B4</text>
<text x="150.1" y="37.9">B5</text>
<text x="150.1" y="39.8">B6</text>
<text x="150.1" y="41.7">B7</text>
<text x="39.9" y="43.6">9</text>
<text x="39.9" y="45.4">10</text>
<text x="39.9" y="47.3">11</text>
<text x="43" y="43.6">25</text>
<text x="43" y="45.4">26</text>
<text x="43" y="47.3">27</text>
<text x="79" y="43.6">8</text>
<text x="79" y="45.4">9</text>
<text x="79" y="47.3">10</text>
<text x="123.1" y="43.5">16</text>
<text x="123.1" y="45.4">17</text>
<text x="123.1" y="47.2">18</text>
<text x="127.6" y="42.6">3V3</text>
<text x="127.6" y="44.4">V+</text>
<text x="127.6" y="46.3">X1/PA0</text>
<text x="143.3" y="42.6">A3V3</text>
<text x="143.8" y="44.4">GND</text>
<text x="143.8" y="46.3">GND</text>
<text x="150.1" y="43.5">B8</text>
<text x="150.1" y="45.4">C1</text>
<text x="150.1" y="47.2">C2</text>
<text x="39.9" y="49.1">12</text>
<text x="39.9" y="51">13</text>
<text x="39.9" y="52.9">14</text>
<text x="43" y="49.1">28</text>
<text x="43" y="51">29</text>
<text x="43" y="52.9">30</text>
<text x="79" y="49.1">11</text>
<text x="79" y="51">12</text>
<text x="79" y="52.9">13</text>
<text x="123.1" y="49.1">19</text>
<text x="123.1" y="51">20</text>
<text x="123.1" y="52.8">21</text>
<text x="127.6" y="48.2">X2/PA1</text>
<text x="127.6" y="50">X3/PA2</text>
<text x="127.6" y="51.9">X4/PA3</text>
<text x="127.6" y="53.8">X5/PA4</text>
<text x="143.8" y="48.2">GND</text>
<text x="143.8" y="50">GND</text>
<text x="143.8" y="51.9">GND</text>
<text x="143.8" y="53.8">GND</text>
<text x="150.1" y="49.1">C3</text>
<text x="150.1" y="51">C4</text>
<text x="150.1" y="52.8">C5</text>
<text x="223" y="52.4">5</text>
<text x="226.6" y="53.3">BAT</text>
<text x="233.7" y="51.4">VCC</text>
<text x="234.9" y="53.3">CE</text>
<text x="239.9" y="50.5">4</text>
<text x="239.9" y="52.4">8</text>
<text x="39.9" y="54.7">15</text>
<text x="39.9" y="56.6">16</text>
<text x="43" y="54.7">31</text>
<text x="43" y="56.6">32</text>
<text x="79" y="54.7">14</text>
<text x="79" y="56.6">15</text>
<text x="79" y="58.5">16</text>
<text x="123.1" y="54.7">22</text>
<text x="123.1" y="56.6">23</text>
<text x="123.1" y="58.4">24</text>
<text x="127.6" y="55.6">X6/PA5</text>
<text x="127.6" y="57.5">X7/PA6</text>
<text x="127.6" y="59.4">X8/PA7</text>
<text x="145.2" y="55.6">V+</text>
<text x="145.2" y="57.5">V+</text>
<text x="145.2" y="59.4">V+</text>
<text x="150.1" y="54.7">D1</text>
<text x="150.1" y="56.6">D2</text>
<text x="150.1" y="58.4">D3</text>
<text x="223" y="58">1</text>
<text x="226.6" y="58.9">TEMP</text>
<text x="231.7" y="57">STDBY</text>
<text x="239.9" y="56.1">6</text>
<text x="239.9" y="59.8">7</text>
<text x="123.1" y="60.3">25</text>
<text x="123.1" y="62.1">26</text>
<text x="123.1" y="64">27</text>
<text x="123.1" y="65.9">28</text>
<text x="127.6" y="61.2">Y9/PB10</text>
<text x="127.6" y="63.1">Y10/PB11</text>
<text x="127.6" y="64.9">Y11/PB0</text>
<text x="142.9" y="63.1">VBAT</text>
<text x="145.2" y="64.9">V+</text>
<text x="145.2" y="61.2">V+</text>
<text x="150.1" y="65.9">31</text>
<text x="150.1" y="64">32</text>
<text x="150.1" y="60.3">D4</text>
<text x="150.1" y="62.1">D5</text>
<text x="223" y="61.7">0</text>
<text x="226.6" y="62.6">0</text>
<text x="231.4" y="62.6" transform="rotate(-90 231.4 62.6)">GND</text>
<text x="232.6" y="60.7">CHRG</text>
<text x="232.7" y="62.6">PROG</text>
<text x="239.9" y="61.7">2</text>
<text x="127.6" y="66.8">Y12/PB1</text>
<text x="127.6" y="68.7">RST#</text>
<text x="143.8" y="68.7">GND</text>
<text x="144.5" y="66.8">3V3</text>
<text x="150.1" y="67.7">30</text>
<text x="230.5" y="66.3" transform="rotate(-90 230.5 66.3)">3</text>
<text x="201.3" y="106">1</text>
<text x="201.3" y="107.9">2</text>
<text x="220" y="106">1</text>
<text x="220" y="107.9">2</text>
<text x="201.3" y="109.7">3</text>
<text x="220" y="109.7">3</text>
<text x="266" y="110.6">1</text>
<text x="266" y="112.4">2</text>
<text x="201.3" y="117.2">1</text>
<text x="201.3" y="119">2</text>
<text x="220" y="117.2">1</text>
<text x="220" y="119">2</text>
<text x="266" y="114.3">3</text>
<text x="266" y="116.2">4</text>
<text x="201.3" y="120.9">3</text>
<text x="220" y="120.9">3</text>
<text x="44.4" y="157.7">1</text>
<text x="44.4" y="159.6">2</text>
<text x="44.4" y="161.5">3</text>
<text x="48" y="158.7">PEN-Y1</text>
<text x="48" y="160.5">CS2-Y2</text>
<text x="61.8" y="160.5">NC</text>
<text x="61.8" y="158.7">NC</text>
<text x="66.8" y="161.5">30</text>
<text x="66.8" y="159.6">31</text>
<text x="66.8" y="157.7">32</text>
<text x="169.8" y="161.9">3</text>
<text x="205" y="161.7">1</text>
<text x="44.4" y="163.3">4</text>
<text x="44.4" y="165.2">5</text>
<text x="44.4" y="167">6</text>
<text x="48" y="162.4">D/C-Y3</text>
<text x="48" y="164.3">RST-Y4</text>
<text x="48" y="166.1">CS1-Y5</text>
<text x="48" y="168">SCK-Y6</text>
<text x="61.8" y="168">NC</text>
<text x="61.8" y="166.1">NC</text>
<text x="61.8" y="164.3">NC</text>
<text x="61.8" y="162.4">NC</text>
<text x="66.8" y="167">27</text>
<text x="66.8" y="165.2">28</text>
<text x="66.8" y="163.3">29</text>
<text x="169.8" y="165.6">1</text>
<text x="169.8" y="163.7">2</text>
<text x="173.5" y="166.5">GND</text>
<text x="173.5" y="164.7">DQ</text>
<text x="173.5" y="162.8">VCC</text>
<text x="205" y="164.5">2</text>
<text x="205" y="167.3">3</text>
<text x="208.7" y="162.6">VCC</text>
<text x="208.7" y="165.5">DQ</text>
<text x="242" y="162.4">1</text>
<text x="242" y="164.3">2</text>
<text x="242" y="166.1">3</text>
<text x="275.5" y="162.4">1</text>
<text x="275.5" y="164.3">2</text>
<text x="275.5" y="166.1">3</text>
<text x="44.4" y="168.9">7</text>
<text x="44.4" y="170.8">8</text>
<text x="44.4" y="172.6">9</text>
<text x="48" y="169.8">MISO-Y7</text>
<text x="48" y="171.7">MOSI-Y8</text>
<text x="48" y="173.6">NC</text>
<text x="61.8" y="171.7">NC</text>
<text x="61.8" y="169.8">NC</text>
<text x="61.8" y="173.6">NC</text>
<text x="66.8" y="170.8">25</text>
<text x="66.8" y="168.9">26</text>
<text x="66.8" y="172.6">24</text>
<text x="98.7" y="171.7" transform="rotate(-90 98.7 171.7)">SDA</text>
<text x="100.5" y="171.7" transform="rotate(-90 100.5 171.7)">SCL</text>
<text x="102.4" y="171.7" transform="rotate(-90 102.4 171.7)">GND</text>
<text x="104.3" y="171.7" transform="rotate(-90 104.3 171.7)">VCC</text>
<text x="205" y="170.1">4</text>
<text x="208.7" y="168.3">NC</text>
<text x="208.7" y="171.1">GND</text>
<text x="43.5" y="174.5">10</text>
<text x="43.5" y="176.4">11</text>
<text x="43.5" y="178.3">12</text>
<text x="48" y="175.4">NC</text>
<text x="48" y="177.3">NC</text>
<text x="48" y="179.2">NC</text>
<text x="61.8" y="179.2">NC</text>
<text x="61.8" y="177.3">NC</text>
<text x="61.8" y="175.4">NC</text>
<text x="66.8" y="178.3">21</text>
<text x="66.8" y="176.4">22</text>
<text x="66.8" y="174.5">23</text>
<text x="97.7" y="175.3" transform="rotate(-90 97.7 175.3)">4</text>
<text x="99.6" y="175.3" transform="rotate(-90 99.6 175.3)">3</text>
<text x="101.5" y="175.3" transform="rotate(-90 101.5 175.3)">2</text>
<text x="103.3" y="175.3" transform="rotate(-90 103.3 175.3)">1</text>
<text x="43.5" y="180.1">13</text>
<text x="43.5" y="182">14</text>
<text x="43.5" y="183.9">15</text>
<text x="43.5" y="185.7">16</text>
<text x="48" y="181.1">NC</text>
<text x="48" y="182.9">GND</text>
<text x="48" y="184.8">3V3</text>
<text x="61.8" y="184.8">NC</text>
<text x="61.8" y="182.9">NC</text>
<text x="61.8" y="181.1">NC</text>
<text x="66.8" y="185.7">17</text>
<text x="66.8" y="183.9">18</text>
<text x="66.8" y="182">19</text>
<text x="66.8" y="180.1">20</text>
<text x="48" y="186.6">NC</text>
<text x="61.8" y="186.6">NC</text>
<text x="224.9" y="191.3">Title</text>
<text x="224.9" y="196.8">Size</text>
<text x="234.2" y="196.8">Number</text>
<text x="271.4" y="196.8">Revision</text>
<text x="224.9" y="202.4">Date:</text>
<text x="225.8" y="199.6">A3</text>
<text x="233.3" y="202.4">2019-05-21</text>
<text x="262.1" y="202.4">Sheet</text>
<text x="267.5" y="202.4">of</text>
<text x="224.9" y="204.3">File:</text>
<text x="233.3" y="204.3">D:\pyBase.SCHDOC</text>
<text x="262.1" y="204.3">Drawn By:</text>
</g>
<g font-size="1.7" fill="#000080">
<text x="126.3" y="13.7">U1</text>
<text x="221.2" y="13.6">U2</text>
<text x="169" y="22.8">BT1</text>
<text x="200.7" y="22.9">10uF/0603</text>
<text x="209.8" y="20.9">C1</text>
<text x="215.4" y="20.9">C2</text>
<text x="215.4" y="22.8">100nF/0603</text>
<text x="226.8" y="21.1">AMS1117-3.3</text>
<text x="234.3" y="22.9">10uF/0603</text>
<text x="243.4" y="20.9">C3</text>
<text x="249" y="20.9">C4</text>
<text x="249" y="22.8">100nF/0603</text>
<text x="38.6" y="25.8">P1</text>
<text x="77.7" y="27.7">P2</text>
<text x="169" y="28.8">CR1220贴片电池座</text>
<text x="255.1" y="41.2">D2</text>
<text x="266.3" y="41.2">D1</text>
<text x="225.3" y="46.8">U3</text>
<text x="236.5" y="46.8">10uF/0603</text>
<text x="245.6" y="44.7">C5</text>
<text x="249.6" y="44.9">RED/0603</text>
<text x="264.5" y="46.8">GRN/0603</text>
<text x="225.3" y="48.6">TP4056</text>
<text x="251.4" y="52.4">1K/0603</text>
<text x="258.5" y="50.3">R2</text>
<text x="263.1" y="50.3">R1</text>
<text x="38.6" y="59.4">Header 16X2AV+</text>
<text x="201.1" y="58">10uF/0603/NC</text>
<text x="214" y="55.9">C6</text>
<text x="264.5" y="54.2">1K/0603</text>
<text x="77.7" y="61.3">Header 16</text>
<text x="126.3" y="71.5">Micropython核心板</text>
<text x="242.6" y="71.4" transform="rotate(-90 242.6 71.4)">R3</text>
<text x="245.4" y="73.2" transform="rotate(-90 245.4 73.2)">1.2K/0603</text>
<text x="27.2" y="104.8">S1</text>
<text x="51.4" y="104.8">S2</text>
<text x="150.2" y="102.7">SK1</text>
<text x="200" y="103.2">P3</text>
<text x="218.7" y="103.2">P4</text>
<text x="264.7" y="107.8">P11</text>
<text x="23.5" y="110.4">C12</text>
<text x="23.5" y="112.2">100nF/0603</text>
<text x="27.2" y="109.2">USER</text>
<text x="47.7" y="110.4">C13</text>
<text x="47.7" y="112.2">100nF/0603</text>
<text x="51.4" y="109.2">RST</text>
<text x="90.7" y="113.2">C9</text>
<text x="100.8" y="109.5">R4</text>
<text x="100.8" y="111.4">蓝白直立电位器/104</text>
<text x="133.4" y="111.6">R5</text>
<text x="147.2" y="112">Q1</text>
<text x="147.2" y="113.9">S8050</text>
<text x="150.3" y="110.3">9042无源蜂鸣器</text>
<text x="200" y="112.5">舵机1</text>
<text x="218.7" y="112.5">舵机2</text>
<text x="90.7" y="115.1">100nF/0603</text>
<text x="133.4" y="114.6">1K/0603</text>
<text x="139.7" y="115.7">R6</text>
<text x="139.7" y="117.6">10K/0603/NC</text>
<text x="200" y="114.4">P5</text>
<text x="218.7" y="114.4">P6</text>
<text x="264.7" y="119">I2C/UART</text>
<text x="200" y="123.7">舵机3</text>
<text x="218.7" y="123.7">舵机4</text>
<text x="46.7" y="155.9">U7</text>
<text x="92.6" y="161.4">U8</text>
<text x="172.2" y="160">U5</text>
<text x="207.3" y="159.9">U4</text>
<text x="240.7" y="159.6">P7</text>
<text x="274.2" y="159.6">P8</text>
<text x="159" y="165.4">C8</text>
<text x="159" y="167.3">100nF/0603</text>
<text x="192.2" y="165.3">C7</text>
<text x="192.2" y="167.1">100nF/0603</text>
<text x="227.5" y="166.9">C10</text>
<text x="261" y="166.9">C11</text>
<text x="172.2" y="169.3">DS18B20</text>
<text x="207.3" y="173.9">DHT11</text>
<text x="227.5" y="168.7">100nF/0603</text>
<text x="240.7" y="168.9">Sensor1</text>
<text x="261" y="168.7">100nF/0603</text>
<text x="274.2" y="168.9">Sensor2</text>
<text x="105.7" y="174.5">OLED/0.96'</text>
<text x="109.2" y="179.9">C14</text>
<text x="118.5" y="179.9">C17</text>
<text x="107.5" y="181.9">100nF/0603</text>
<text x="116.8" y="181.9">10uF/0603</text>
<text x="20.6" y="189.4">10uF/0603</text>
<text x="29.8" y="187.4">C15</text>
<text x="37.2" y="187.4">C16</text>
<text x="37.2" y="189.2">100nF/0603</text>
<text x="46.7" y="189.4">LCD2.40' 1.77'</text>
</g>
</svg>
